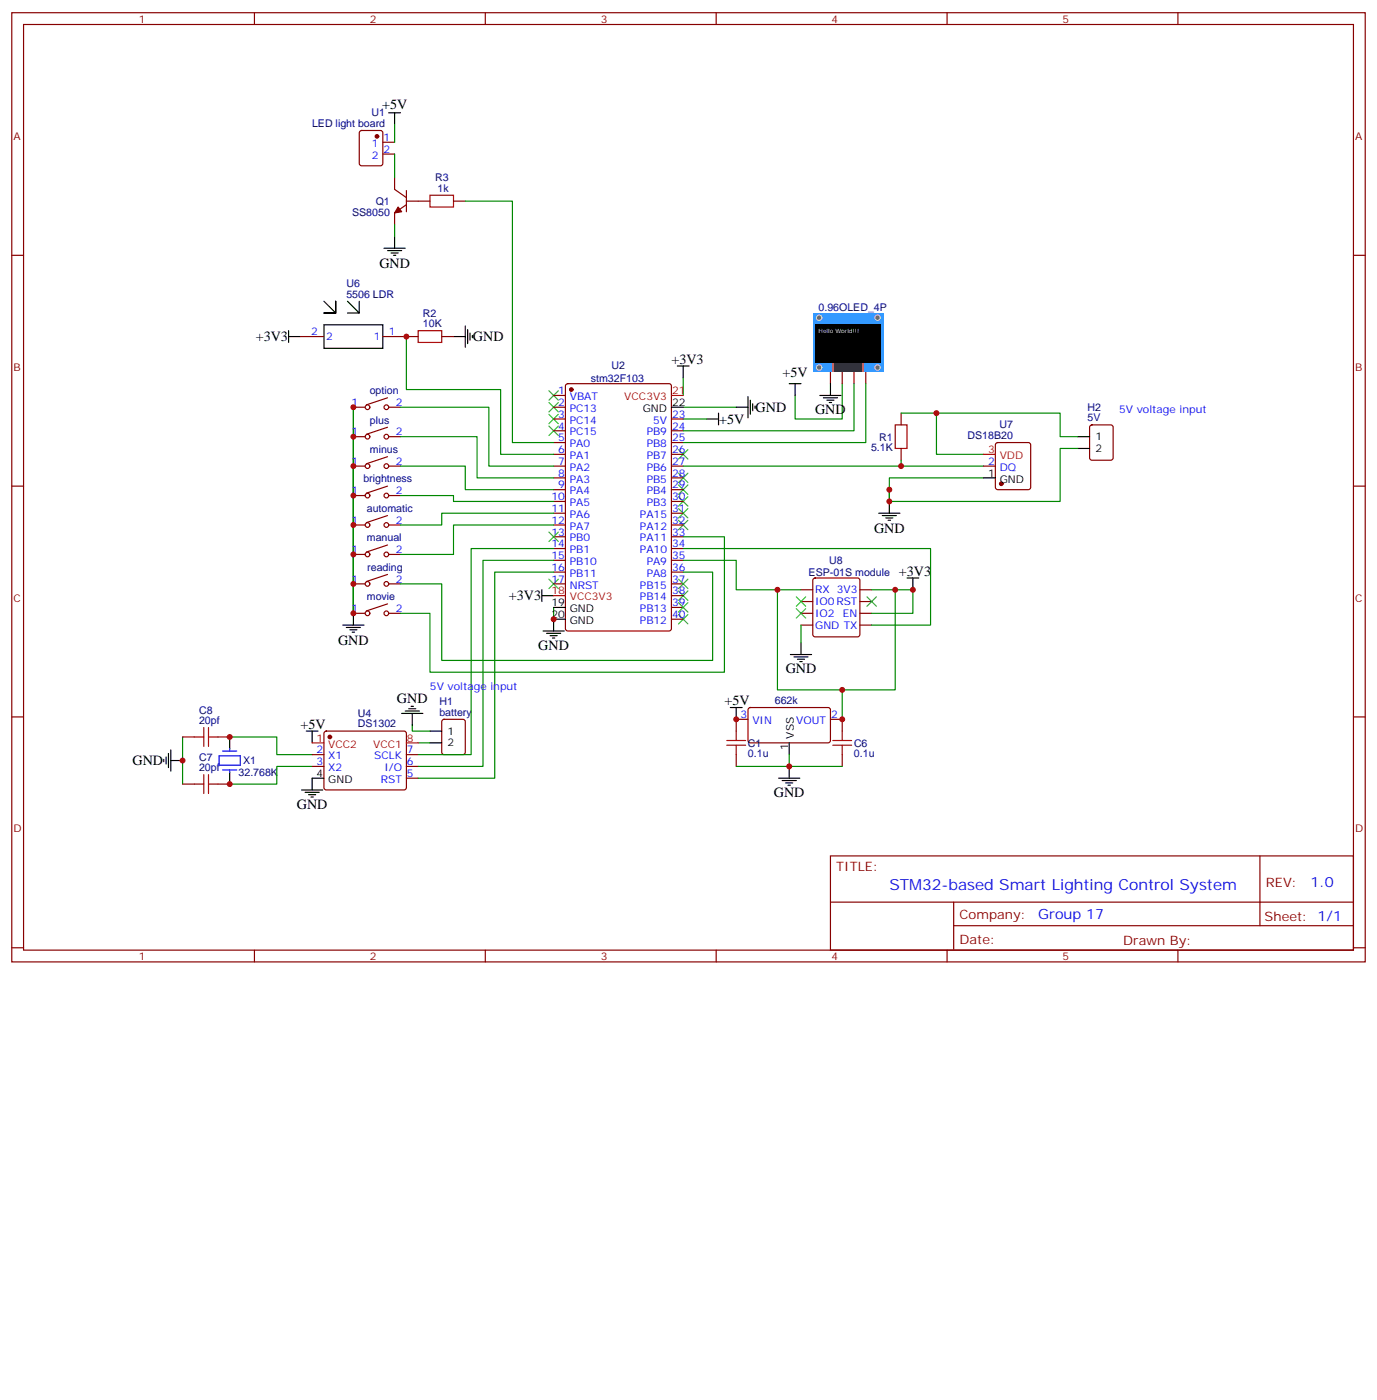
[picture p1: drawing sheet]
<svg xmlns="http://www.w3.org/2000/svg" width="412mm" height="419mm" viewBox="0 0 412 419" stroke-linecap="round" stroke-linejoin="round" font-family="sans-serif">
<g fill="none" stroke="#870000" stroke-width=".35">
<path d="M3.5 3.8h405.4v284.3h-405.4zM7.1 7.3h398.2v277.3h-398.2zM76.2 3.8v3.5M145.3 3.8v3.5M214.5 3.8v3.5M283.6 3.8v3.5M352.8 3.8v3.5M3.5 76.5h3.6M405.3 76.5h3.6M248.7 111.4v3.5M252.2 111.4v3.5M255.8 111.4v3.5"/>
<path d="M259.3 111.4v3.5M3.5 145.6h3.6M405.3 145.6h3.6M3.5 214.8h3.6M405.3 214.8h3.6M248.7 256.4h156.6v28.2h-156.6zM377.3 256.4v20.9M248.7 270.2h156.5M285.6 277.3h119.6M285.6 270.2v14.2M3.5 283.9h3.6M76.2 284.6v3.5"/>
<path d="M145.3 284.6v3.5M214.5 284.6v3.5M283.6 284.6v3.5M352.8 284.6v3.5M405.3 283.9h3.6"/>
</g>
<path d="M203.2 155.9l2.8 2.8M206 155.9l-2.8 2.8" fill="none" stroke="#3c3" stroke-width=".35"/>
<path d="M252.2 114.9v10.6h-14.1v-7M105.8 122v61.7" fill="none" stroke="#008700" stroke-width=".35"/>
<path d="M102.7 187.3h6.3M103.7 188h4.2M104.8 188.7h2.1M105.5 189.4h.7M105.8 183.7v3.6" fill="none" stroke="#000" stroke-width=".35"/>
<path d="M243.4 93.8h21.2v17.6h-21.2z" fill="#39f"/>
<g fill="#666" stroke="#ccc" stroke-width=".35">
<circle cx="245.3" cy="110.1" r=".81"/>
<circle cx="262.8" cy="110.1" r=".81"/>
<circle cx="245.3" cy="95.2" r=".81"/>
<circle cx="262.8" cy="95.2" r=".81"/>
</g>
<path d="M249.2 108.6h9.6v2.8h-9.6z" fill="#fff"/>
<g fill="#fc0">
<path d="M249.3 108.6h.5v2.8h-.5z"/>
<path d="M258.2 108.6h.5v2.8h-.5z"/>
</g>
<path d="M249.9 108.6h8.2v2.8h-8.2z" fill="#333"/>
<path d="M244.1 96.9h19.8v11.7h-19.8z" fill="#000"/>
<g fill="none" stroke="#000" stroke-width=".35">
<path d="M116.4 33.8h3.5M118.2 33.8v3.5M115 74.4h6.4M116.1 75.1h4.2M117.1 75.8h2.1M117.8 76.5h.7M118.2 70.8v3.6M86.4 99.1v3.5M97 97.3h17.7v7.1h-17.7zM97 90.2l3.5 3.6h-3.5h3.5v-3.6v3.6M104.1 90.2l3.5 3.6h-3.5M107.6 90.2v3.6"/>
<path d="M139.3 97.6v6.4M140.1 98.7v4.2M140.8 99.8v2.1M86.4 100.8h3.6M135.8 100.8h3.5M141.5 100.5v.7M202.8 109.6h3.6M204.6 109.6v3.6M224 118.8v6.4M224.7 119.9v4.2M236.4 114.9h3.5M238.1 114.9v3.6"/>
<path d="M245.5 118.5h6.4M246.6 119.2h4.2M247.6 119.9h2.2M248.7 114.9v3.6M201.1 122h3.5M211.7 125.5h3.5M215.2 123.8v3.5M220.5 122h3.5M225.4 120.9v2.1M226.1 121.6v.7M248.4 120.6h.7M322.8 130.8h3.5"/>
<path d="M322.8 134.3h3.5M263.2 153.7h6.3M264.2 154.4h4.3M265.3 155.2h2.1M266 155.9h.7M266.3 150.2v3.5M294.6 143.2h3.5M162.3 178.4h3.5M162.3 176.7v3.5M271.6 173.1h3.6M273.4 173.1v3.6M162.6 189h6.4"/>
<path d="M163.7 189.7h4.2M164.7 190.4h2.2M165.5 191.1h.7M165.8 182h3.5M169.3 185.5h-3.5v3.5M236.7 196.1h6.4M237.8 196.8h4.2M238.8 197.5h2.1M239.5 198.2h.7M239.9 192.5v3.6M91.7 219h3.5M93.5 219v3.5"/>
<path d="M120.3 213.7h6.3M121.4 213h4.2M122.4 212.3h2.1M123.1 211.6h.7M123.5 213.7v3.5M128.8 219h3.5M218.7 211.9h3.5M220.5 211.9v3.6M49 227.5v.7M49.7 226.8v2.1M50.4 225.7v4.2M51.2 227.8h3.5"/>
<path d="M51.2 224.6v6.4M68.8 220.8v3.5M68.8 231.4v3.5M90.3 236.6h6.4M91.4 237.3h4.2M92.4 238.1h2.1M93.1 238.8h.7M97 233.1h-3.5v3.5M128.8 222.5h3.5M233.2 233.1h6.3M234.2 233.8h4.3M235.3 234.5h2.1"/>
<path d="M236 235.2h.7M236.4 222.5v3.6M236.4 229.6v3.5"/>
</g>
<g fill="none" stroke="#3c3" stroke-width=".35">
<path d="M164.4 117.1l2.8 2.8M167.2 117.1l-2.8 2.8M164.4 127.6l2.8 2.9M164.4 124.1l2.8 2.8M164.4 120.6l2.8 2.8M167.2 127.6l-2.8 2.9M167.2 124.1l-2.8 2.8M167.2 120.6l-2.8 2.8M203.2 134.7l2.8 2.8M206 134.7l-2.8 2.8M164.4 159.4l2.8 2.8M167.2 159.4l-2.8 2.8"/>
<path d="M203.2 152.3l2.8 2.9M203.2 148.8l2.8 2.8M203.2 145.3l2.8 2.8M203.2 141.7l2.8 2.9M206 152.3l-2.8 2.9M206 148.8l-2.8 2.8M206 145.3l-2.8 2.8M206 141.7l-2.8 2.9M164.4 173.5l2.8 2.8M167.2 173.5l-2.8 2.8M203.2 177l2.8 2.8M203.2 173.5l2.8 2.8"/>
<path d="M206 177l-2.8 2.8M206 173.5l-2.8 2.8M238.5 178.8l2.8 2.8M241.3 178.8l-2.8 2.8M259.6 178.8l2.9 2.8M262.5 178.8l-2.9 2.8M203.2 184.1l2.8 2.8M203.2 180.6l2.8 2.8M206 184.1l-2.8 2.8M206 180.6l-2.8 2.8M238.5 182.3l2.8 2.8M241.3 182.3l-2.8 2.8"/>
</g>
<g fill="none" stroke="#008700" stroke-width=".35">
<path d="M118.2 37.3v5.3M118.2 46.1v7.1M118.2 67.3v3.5M139.3 60.3h14.2v72.3h12.3M121.7 100.8v15.9h28.2v19.4h15.9M204.6 113.2v5.3M255.8 114.9v14.1h-51.2M259.3 114.9v17.7h-54.7M105.8 139.6v44.1M119.9 122h26.5v17.6h19.4M119.9 130.8h23v12.4h22.9M119.9 139.6h19.4v7.1h26.5"/>
<path d="M204.6 122h15.9M204.6 125.5h7.1M204.6 139.6h90M269.9 123.8h10.6M269.9 137.9v1.7M280.5 123.8v12.3h14.1M280.5 123.8h37v7h5.3M322.8 134.3h-5.3v15.9h-51.2v-3.5M119.9 148.4h15.9v1.8h30M165.8 153.7h-33.5v3.6h-12.4M165.8 157.3h-30v8.8h-15.9M294.6 143.2h-28.3v7"/>
<path d="M165.8 164.3h-24.7v61.8h-15.9M165.8 167.9h-21.2v61.7h-19.4M165.8 171.4h-17.6v61.7h-23M204.6 171.4h8.8v26.4h-81.1v-22.9h-12.4M204.6 160.8h12.4v40.6h-88.2v-17.7h-8.9M204.6 167.9h15.9v8.8h19.4M204.6 164.3h74.1v23h-17.6M232.8 176.7v30h19.4v8.8M261.1 176.7h12.3v7h-12.3M268.1 176.7v30h-15.9M165.8 182v3.5M239.9 187.3v5.2"/>
<path d="M123.5 217.2v1.8h5.3M54.7 220.8v14.1M68.8 220.8h14.1v5.3h10.6M93.5 229.6h-10.6v5.3h-14.1M125.2 222.5h3.6M220.5 229.6h31.7M236.4 226.1v3.5"/>
</g>
<g fill="none" stroke="#870000" stroke-width=".35">
<path d="M107.8 39.3l.5-.2h5.6l.7 .4 .1 9.5-.5 .6-5.9 .1-.6-.5-.1-9.4zM114.7 42.6h3.5M114.7 46.1h3.5M118.2 53.2v3.5l3.5 2.5M121.7 57.1v6.3M121.7 60.3h7.1M121.7 61.3l-3.5 2.5v3.5M135.8 60.3h3.5M90 100.8h7M114.7 100.8h10.5M116.1 119.2l-6.4 2.1M132.3 100.8h3.5"/>
<path d="M165.8 118.5h3.5M169.6 115.1l.4-.2h30.4l.6 .5 .1 72.9-.5 .7h-30.6l-.6-.4-.1-73zM105.8 122h3.6M105.8 139.6h3.6M105.8 130.8h3.6M116.1 128l-6.4 2.1M116.1 136.8l-6.4 2.1M116.4 122h3.5M116.4 139.6h3.5M116.4 130.8h3.5M165.8 122h3.5M165.8 125.5h3.5"/>
<path d="M165.8 129h3.5M165.8 132.6h3.5M165.8 136.1h3.5M165.8 139.6h3.5M201.1 125.5h3.5M201.1 129h3.5M201.1 132.6h3.5M201.1 136.1h3.5M201.1 139.6h3.5M269.9 123.8v3.5M269.9 134.3v3.6M294.6 139.6h3.5"/>
<path d="M298.3 132.8l.5-.2h9.2l.5 .2 .2 .5v12.7l-.3 .5-.4 .2h-9.2l-.5-.2-.2-.5v-12.7zM326.6 127.5l.4-.2h5.7l.6 .4 .1 9.5-.5 .6-5.9 .1-.6-.5-.1-9.4zM105.8 157.3h3.6M105.8 148.4h3.6M116.1 145.6l-6.4 2.1M116.1 154.4l-6.4 2.2M116.4 157.3h3.5M116.4 148.4h3.5M165.8 143.2h3.5M165.8 146.7h3.5M165.8 150.2h3.5M165.8 153.7h3.5"/>
<path d="M165.8 157.3h3.5M201.1 143.2h3.5M201.1 146.7h3.5M201.1 150.2h3.5M201.1 153.7h3.5M201.1 157.3h3.5M105.8 174.9h3.6M105.8 166.1h3.6M116.1 163.3l-6.4 2.1M116.1 172.1l-6.4 2.1M116.4 174.9h3.5M116.4 166.1h3.5"/>
<path d="M165.8 160.8h3.5M165.8 164.3h3.5M165.8 167.9h3.5M165.8 171.4h3.5M165.8 174.9h3.5M201.1 160.8h3.5M201.1 164.3h3.5M201.1 167.9h3.5M201.1 171.4h3.5M201.1 174.9h3.5M201.1 178.4h3.5M239.9 176.7h3.5"/>
<path d="M243.7 173.3l.4-.2h12.7l.5 .2 .2 .5v16.3l-.2 .5-.5 .2h-12.7l-.5-.3-.2-.4v-16.3zM257.5 176.7h3.6M105.8 183.7h3.6M116.1 180.9l-6.4 2.1M116.4 183.7h3.5M201.1 185.5h3.5M201.1 182h3.5M239.9 180.2h3.5M239.9 183.7h3.5M239.9 187.3h3.5M257.5 180.2h3.6M257.5 183.7h3.6"/>
<path d="M257.5 187.3h3.6M97.2 219.2l.5-.2h23.3l.5 .2 .2 .5-.1 16.5-.6 .4h-23.6l-.4-.7v-16.2zM132.5 215.7l.5-.2h5.6l.7 .4v9.5l-.4 .6-5.9 .1-.7-.5v-9.4zM224 215.5h-3.5v3.5M224.2 212.2l.5-.3 23.6 .1 .4 .7-.1 9.4-.6 .4h-23.6l-.4-.7v-9.1zM248.7 215.5h3.5v3.5M54.7 234.9h3.5M54.7 220.8h3.5M65.3 234.9h3.5M65.3 220.8h3.5M93.5 226.1h3.5M93.5 229.6h3.5"/>
<path d="M121.7 226.1h3.5M121.7 229.6h3.5M121.7 233.1h3.5M220.5 226.1v3.5M252.2 226.1v3.5"/>
<circle cx="110.1" cy="122" r=".71"/>
<circle cx="110.1" cy="139.6" r=".71"/>
<circle cx="110.1" cy="130.8" r=".71"/>
<circle cx="115.7" cy="130.8" r=".71"/>
<circle cx="115.7" cy="122" r=".71"/>
<circle cx="115.7" cy="139.6" r=".71"/>
<circle cx="110.1" cy="157.3" r=".71"/>
<circle cx="110.1" cy="148.4" r=".71"/>
<circle cx="115.7" cy="157.3" r=".71"/>
<circle cx="115.7" cy="148.4" r=".71"/>
<circle cx="110.1" cy="174.9" r=".71"/>
<circle cx="110.1" cy="166.1" r=".71"/>
<circle cx="115.7" cy="174.9" r=".71"/>
<circle cx="115.7" cy="166.1" r=".71"/>
<circle cx="110.1" cy="183.7" r=".71"/>
<circle cx="115.7" cy="183.7" r=".71"/>
</g>
<g fill="#870000" stroke="#870000" stroke-width=".35">
<path d="M119.2 62l1.1 1.4-2.1 .4z"/>
<circle cx="171.1" cy="116.7" r=".53"/>
<circle cx="112.9" cy="40.9" r=".53"/>
<circle cx="98.8" cy="220.8" r=".53"/>
<circle cx="299.9" cy="144.9" r=".53"/>
</g>
<path d="M201.1 118.5h3.5M294.6 136.1h3.5M165.8 178.4h3.5M93.5 222.5h3.5M121.7 222.5h3.5" fill="none" stroke="#f00" stroke-width=".35"/>
<g fill="none" stroke="#a10000" stroke-width=".35">
<path d="M128.8 58.5h7v3.5h-7zM125.2 99.1h7.1v3.5h-7.1zM268.1 127.3h3.5v7h-3.5zM61 217.9v5.7M62.4 217.9v5.7M220.5 219v2.8M252.2 219v2.8M58.2 234.9h2.8M58.2 220.8h2.8M61 232.1v5.6M62.4 234.9h2.9M62.4 232.1v5.6"/>
<path d="M62.4 220.8h2.9M217.7 223.2h5.6M217.7 221.8h5.6M220.5 223.2v2.9M249.4 223.2h5.7M249.4 221.8h5.7M252.2 223.2v2.9"/>
</g>
<path d="M65.6 226.4h6.4v2.8h-6.4zM66.7 230.6h4.2M66.7 225h4.2M68.8 224.3v.7M68.8 230.6v.8" fill="none" stroke="#00f" stroke-width=".35"/>
<g fill="#c00">
<circle cx="105.8" cy="139.6" r=".88"/>
<circle cx="105.8" cy="130.8" r=".88"/>
<circle cx="165.8" cy="185.5" r=".88"/>
<circle cx="121.7" cy="100.8" r=".88"/>
<circle cx="68.8" cy="234.9" r=".88"/>
<circle cx="68.8" cy="220.8" r=".88"/>
<circle cx="54.7" cy="227.8" r=".88"/>
<circle cx="220.5" cy="215.5" r=".88"/>
<circle cx="236.4" cy="229.6" r=".88"/>
<circle cx="105.8" cy="183.7" r=".88"/>
<circle cx="105.8" cy="122" r=".88"/>
<circle cx="105.8" cy="148.4" r=".88"/>
<circle cx="105.8" cy="157.3" r=".88"/>
<circle cx="105.8" cy="166.1" r=".88"/>
<circle cx="105.8" cy="174.9" r=".88"/>
<circle cx="280.5" cy="123.8" r=".88"/>
<circle cx="269.9" cy="139.6" r=".88"/>
<circle cx="273.4" cy="176.7" r=".88"/>
<circle cx="266.3" cy="150.2" r=".88"/>
<circle cx="266.3" cy="146.7" r=".88"/>
<circle cx="252.2" cy="215.5" r=".88"/>
<circle cx="232.8" cy="176.7" r=".88"/>
<circle cx="268.1" cy="176.7" r=".88"/>
<circle cx="252.2" cy="206.7" r=".88"/>
</g>
<text font-size="4.6" fill="#00f" x="266.3" y="266.6">STM32-based Smart Lighting Control System</text>
<g font-size="4.2">
<text x="114.5" y="32.7">+5V</text>
<text x="113.6" y="80.4">GND</text>
<text x="76.6" y="102.2">+3V3</text>
<text x="141.6" y="102.2">GND</text>
<text x="201.1" y="108.9">+3V3</text>
<text x="234.3" y="112.8">+5V</text>
<text x="226.3" y="123.4">GND</text>
<text x="244.1" y="124.1">GND</text>
<text x="215.4" y="127">+5V</text>
<text x="261.8" y="159.7">GND</text>
<text x="269.2" y="172.4">+3V3</text>
<text x="152.4" y="179.9">+3V3</text>
<text x="101.2" y="193.3">GND</text>
<text x="161.2" y="194.7">GND</text>
<text x="235.3" y="201.7">GND</text>
<text x="118.9" y="210.6">GND</text>
<text x="217" y="211.2">+5V</text>
<text x="90" y="218.3">+5V</text>
<text x="39.7" y="229.2">GND</text>
<text x="231.8" y="238.8">GND</text>
<text x="88.9" y="242.3">GND</text>
</g>
<g font-size="4.2" fill="#00f">
<text x="392.5" y="265.7">1.0</text>
<text x="310.9" y="275.2">Group 17</text>
</g>
<g font-size="3.9" fill="#800">
<text x="250.5" y="261">TITLE:</text>
<text x="379.1" y="265.7">REV:</text>
<text x="287.4" y="275.2">Company:</text>
<text x="378.7" y="275.8">Sheet: 1/1</text>
<text x="287.4" y="282.9">Date:</text>
<text x="336.4" y="282.9">Drawn By:</text>
</g>
<g font-size="3.2" fill="#800">
<text x="41.6" y="6.8">1</text>
<text x="110.8" y="6.8">2</text>
<text x="179.9" y="6.8">3</text>
<text x="249.1" y="6.8">4</text>
<text x="318.2" y="6.8">5</text>
<text x="4.1" y="41.9">A</text>
<text x="405.9" y="41.9">A</text>
<text x="4.1" y="111.1">B</text>
<text x="405.9" y="111.1">B</text>
<text x="4.1" y="180.2">C</text>
<text x="405.9" y="180.2">C</text>
<text x="4.1" y="249.3">D</text>
<text x="405.9" y="249.3">D</text>
<text x="41.6" y="287.6">1</text>
<text x="110.8" y="287.6">2</text>
<text x="179.9" y="287.6">3</text>
<text x="249.1" y="287.6">4</text>
<text x="318.2" y="287.6">5</text>
</g>
<g font-size="3.2" fill="#000080">
<text x="111.3" y="34.9">U1</text>
<text x="93.5" y="38">LED light board</text>
<text x="130.3" y="54.3">R3</text>
<text x="131" y="57.4">1k</text>
<text x="105.5" y="64.6">SS8050</text>
<text x="112.5" y="61.4">Q1</text>
<text x="103.7" y="89.2">5506 LDR</text>
<text x="103.7" y="86.1">U6</text>
<text x="126.7" y="94.9">R2</text>
<text x="245.1" y="93.2">0.96OLED_4P</text>
<text x="126.7" y="98">10K</text>
<text x="183.1" y="110.6">U2</text>
<text x="110.7" y="118.1">option</text>
<text x="177" y="114.3">stm32F103</text>
<text x="325.7" y="123">H2</text>
<text x="110.8" y="126.9">plus</text>
<text x="263.3" y="132">R1</text>
<text x="289.8" y="131.5">DS18B20</text>
<text x="299.3" y="128.3">U7</text>
<text x="325.7" y="126.2">5V</text>
<text x="110.8" y="135.7">minus</text>
<text x="260.9" y="135.1">5.1K</text>
<text x="108.8" y="144.3">brightness</text>
<text x="109.9" y="153.4">automatic</text>
<text x="109.9" y="162.2">manual</text>
<text x="110" y="171">reading</text>
<text x="242.2" y="172.6">ESP-01S module</text>
<text x="248.3" y="168.9">U8</text>
<text x="109.9" y="179.8">movie</text>
<text x="59.6" y="213.8">C8</text>
<text x="107.2" y="214.7">U4</text>
<text x="131.6" y="214.4">battery</text>
<text x="131.6" y="211.2">H1</text>
<text x="232.1" y="210.8">662k</text>
<text x="59.6" y="216.9">20pf</text>
<text x="107.2" y="217.7">DS1302</text>
<text x="59.6" y="227.9">C7</text>
<text x="224" y="226.8">0.1u</text>
<text x="224" y="223.7">C1</text>
<text x="255.8" y="226.8">0.1u</text>
<text x="255.8" y="223.7">C6</text>
<text x="59.6" y="231">20pf</text>
<text x="71.4" y="232.5">32.768K</text>
<text x="72.8" y="229">X1</text>
</g>
<g font-size="3.2" fill="#00f">
<text x="111.3" y="44">1</text>
<text x="111.3" y="47.6">2</text>
<text x="114.8" y="42.3">1</text>
<text x="114.8" y="45.8">2</text>
<text x="93.2" y="100.5">2</text>
<text x="97.7" y="101.9">2</text>
<text x="111.9" y="101.9">1</text>
<text x="116.4" y="100.5">1</text>
<text x="167.1" y="118.1">1</text>
<text x="170.6" y="119.9">VBAT</text>
<text x="105.2" y="121.6">1</text>
<text x="118.5" y="121.6">2</text>
<text x="167.1" y="121.6">2</text>
<text x="167.1" y="125.2">3</text>
<text x="170.6" y="123.4">PC13</text>
<text x="201.3" y="125.2">23</text>
<text x="335.1" y="123.8">5V voltage input</text>
<text x="105.2" y="130.5">1</text>
<text x="118.5" y="130.5">2</text>
<text x="167.1" y="128.7">4</text>
<text x="170.6" y="126.9">PC14</text>
<text x="170.6" y="130.5">PC15</text>
<text x="193.7" y="130.5">PB9</text>
<text x="195.6" y="126.9">5V</text>
<text x="201.3" y="128.7">24</text>
<text x="167.1" y="132.2">5</text>
<text x="167.1" y="135.7">6</text>
<text x="170.6" y="134">PA0</text>
<text x="170.6" y="137.5">PA1</text>
<text x="193.7" y="137.5">PB7</text>
<text x="193.7" y="134">PB8</text>
<text x="201.3" y="135.7">26</text>
<text x="201.3" y="132.2">25</text>
<text x="105.2" y="139.3">1</text>
<text x="118.5" y="139.3">2</text>
<text x="167.1" y="139.3">7</text>
<text x="167.1" y="142.8">8</text>
<text x="170.6" y="141">PA2</text>
<text x="193.7" y="141">PB6</text>
<text x="201.3" y="142.8">28</text>
<text x="201.3" y="139.3">27</text>
<text x="295.9" y="139.3">2</text>
<text x="299.4" y="141">DQ</text>
<text x="105.2" y="148.1">1</text>
<text x="118.5" y="148.1">2</text>
<text x="165.1" y="149.9">10</text>
<text x="167.1" y="146.3">9</text>
<text x="170.6" y="144.6">PA3</text>
<text x="170.6" y="148.1">PA4</text>
<text x="193.7" y="148.1">PB4</text>
<text x="193.7" y="144.6">PB5</text>
<text x="201.3" y="149.9">30</text>
<text x="201.3" y="146.3">29</text>
<text x="165.1" y="153.4">11</text>
<text x="170.6" y="151.6">PA5</text>
<text x="170.6" y="155.2">PA6</text>
<text x="191.7" y="155.2">PA15</text>
<text x="193.7" y="151.6">PB3</text>
<text x="201.3" y="153.4">31</text>
<text x="105.2" y="156.9">1</text>
<text x="118.5" y="156.9">2</text>
<text x="165.1" y="156.9">12</text>
<text x="165.1" y="160.4">13</text>
<text x="170.6" y="158.7">PA7</text>
<text x="191.7" y="158.7">PA12</text>
<text x="201.3" y="160.4">33</text>
<text x="201.3" y="156.9">32</text>
<text x="105.2" y="165.7">1</text>
<text x="118.5" y="165.7">2</text>
<text x="165.1" y="164">14</text>
<text x="165.1" y="167.5">15</text>
<text x="170.6" y="162.2">PB0</text>
<text x="170.6" y="165.7">PB1</text>
<text x="191.7" y="165.7">PA10</text>
<text x="191.7" y="162.2">PA11</text>
<text x="201.3" y="167.5">35</text>
<text x="201.3" y="164">34</text>
<text x="165.1" y="171">16</text>
<text x="170.6" y="169.3">PB10</text>
<text x="170.6" y="172.8">PB11</text>
<text x="193.7" y="172.8">PA8</text>
<text x="193.7" y="169.3">PA9</text>
<text x="201.3" y="171">36</text>
<text x="105.2" y="174.6">1</text>
<text x="118.5" y="174.6">2</text>
<text x="165.1" y="174.6">17</text>
<text x="170.6" y="176.3">NRST</text>
<text x="191.7" y="179.8">PB14</text>
<text x="191.7" y="176.3">PB15</text>
<text x="201.3" y="178.1">38</text>
<text x="201.3" y="174.6">37</text>
<text x="244.1" y="177.7">RX 3V3</text>
<text x="105.2" y="183.4">1</text>
<text x="118.5" y="183.4">2</text>
<text x="191.7" y="183.4">PB13</text>
<text x="201.3" y="185.1">40</text>
<text x="201.3" y="181.6">39</text>
<text x="244.1" y="181.3">IO0RST</text>
<text x="244.1" y="184.8">IO2</text>
<text x="252.4" y="184.8">EN</text>
<text x="191.7" y="186.9">PB12</text>
<text x="244.1" y="188.3">GND TX</text>
<text x="128.8" y="206.7">5V voltage input</text>
<text x="221.8" y="215.1">3</text>
<text x="248.9" y="215.1">2</text>
<text x="225.3" y="216.9">VIN</text>
<text x="238.5" y="216.9">VOUT</text>
<text x="94.8" y="225.7">2</text>
<text x="98.3" y="227.5">X1</text>
<text x="112.1" y="227.5">SCLK</text>
<text x="121.9" y="225.7">7</text>
<text x="94.8" y="229.2">3</text>
<text x="98.3" y="231">X2</text>
<text x="115.1" y="231">I/O</text>
<text x="121.9" y="232.8">5</text>
<text x="121.9" y="229.2">6</text>
<text x="114.1" y="234.5">RST</text>
</g>
<g font-size="3.2" fill="#f00">
<text x="187" y="119.9">VCC3V3</text>
<text x="201.3" y="118.1">21</text>
<text x="295.9" y="135.7">3</text>
<text x="299.4" y="137.5">VDD</text>
<text x="165.1" y="178.1">18</text>
<text x="170.6" y="179.8">VCC3V3</text>
<text x="94.8" y="222.2">1</text>
<text x="98.3" y="223.9">VCC2</text>
<text x="111.8" y="223.9">VCC1</text>
<text x="121.9" y="222.2">8</text>
</g>
<g font-size="3.2">
<text x="192.5" y="123.4">GND</text>
<text x="201.3" y="121.6">22</text>
<text x="328.1" y="131.9">1</text>
<text x="328.1" y="135.4">2</text>
<text x="295.9" y="142.8">1</text>
<text x="299.4" y="144.6">GND</text>
<text x="165.1" y="181.6">19</text>
<text x="165.1" y="185.1">20</text>
<text x="170.6" y="183.4">GND</text>
<text x="170.6" y="186.9">GND</text>
<text x="134.1" y="220.1">1</text>
<text x="237.8" y="221.2" transform="rotate(-90 237.8 221.2)">VSS</text>
<text x="134.1" y="223.6">2</text>
<text x="236" y="224.7" transform="rotate(-90 236 224.7)">1</text>
<text x="94.8" y="232.8">4</text>
<text x="98.3" y="234.5">GND</text>
</g>
<text font-size="1.8" fill="#fff" x="245.2" y="99.8">Hello World!!!</text>
</svg>
